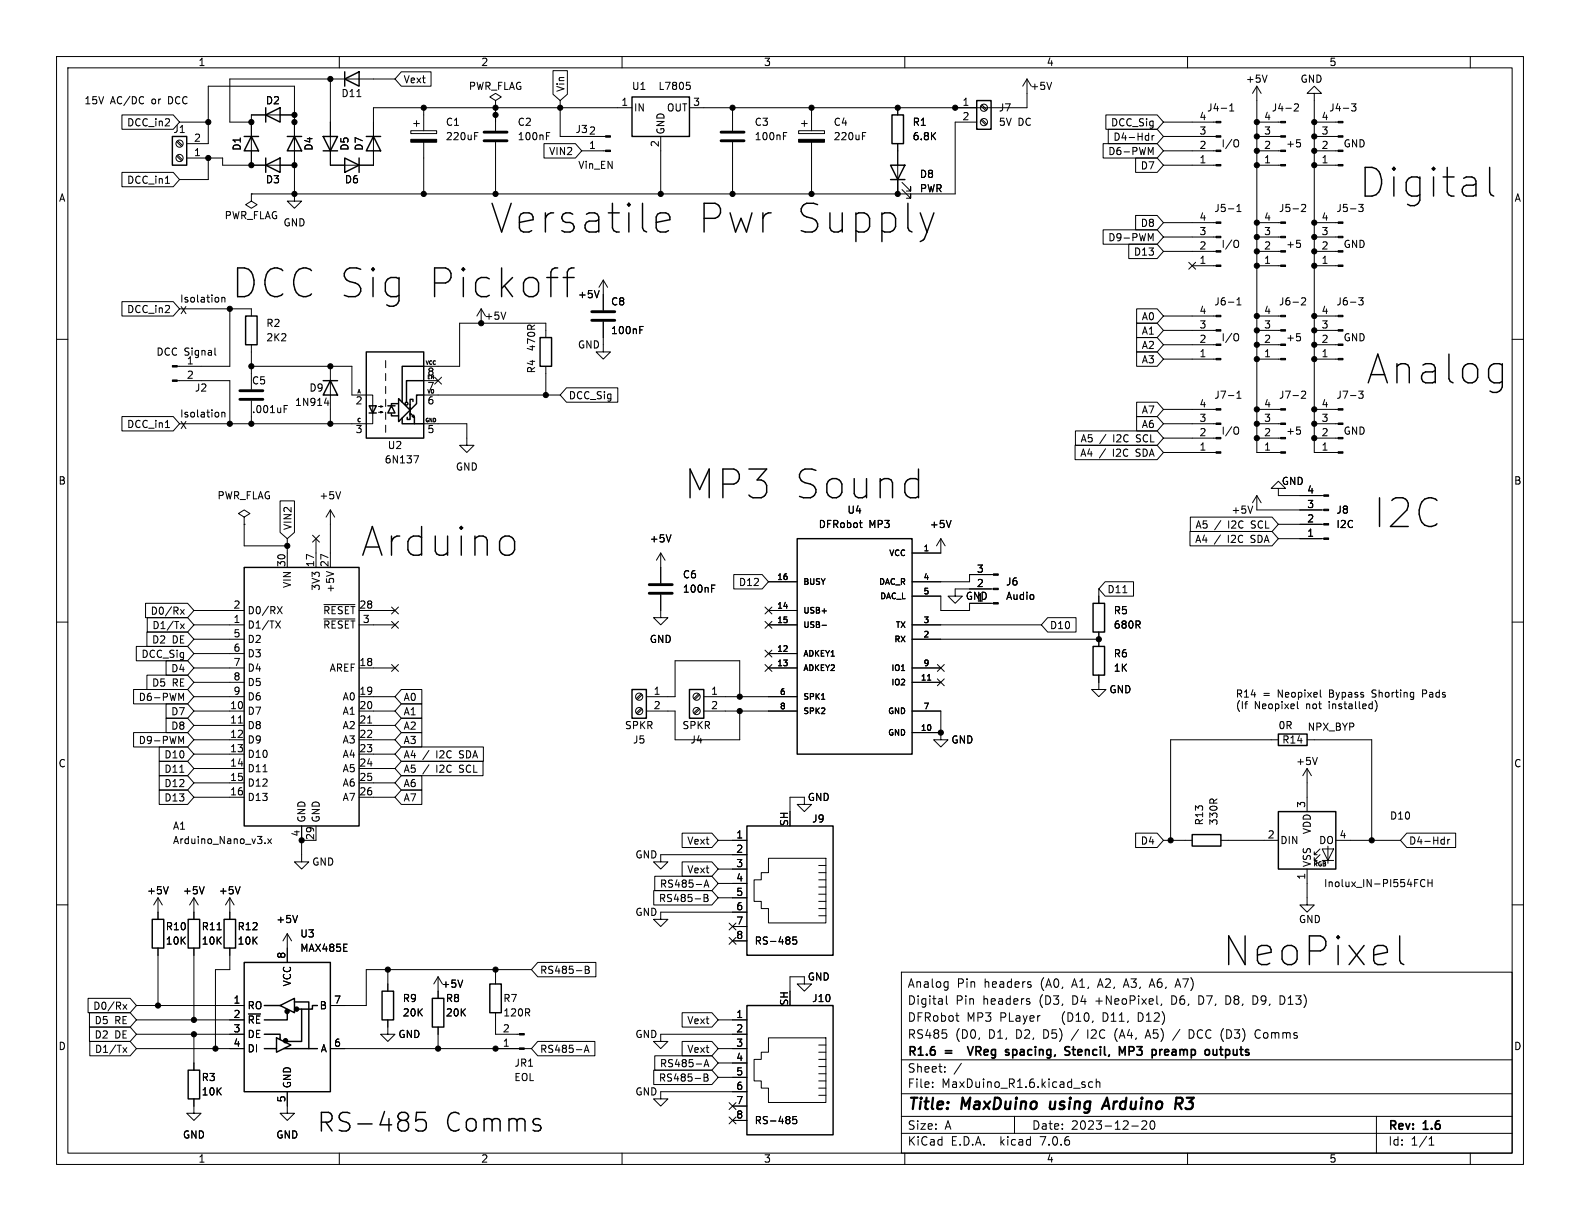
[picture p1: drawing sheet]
<svg xmlns="http://www.w3.org/2000/svg" width="279mm" height="216mm" viewBox="0 0 279 216" stroke-linecap="round" stroke-linejoin="round" font-family="sans-serif">
<g fill="none" stroke="#000" stroke-width=".18">
<path d="M10 10h259.4v195.9h-259.4zM12 12h255.4v191.9h-255.4zM58.4 14v15.2h7.6v-10.1h45.8M60 10v2M63.1 17.1h.7M69.8 14h-29.2v7.6h3.8M71 12.7h5.2v2.5h-5.2l-1.2-1.2zM74.9 19.1v4M87.6 17.8l-1-.7 1-.6 1 .6-1 .7v1.3M87.6 19.1h.1M87.6 19.1v4M97.8 12.5h2.5v4.2l-1.2 1.1-1.3-1.1z"/>
<path d="M99.1 17.8v6.3h8M110 10v2M121.4 14.5h.6M121.5 15h.3l.3 .3-.1 .5h-.5M129.5 19.1v4M143.5 19.1v4M158.7 19.1v1.2M160 10v2M173.5 18.7l.8 .9M173.6 18.5l.9 .9M181.6 14l-.8 1.2M181.6 14v5.1h-59.7"/>
<path d="M181.6 14l.8 1.2M186 14.5l-.5 1.3M210 10v2M217.5 19.6h.7M217.5 18.7l.3-.3v1.2M222.2 15.2v64.8h4.3M222.2 15.2l-.7 1.3M222.2 15.2l.8 1.3M224.1 13.3l-.5 1.2M228.9 18.5l.5-.1 .2 .3-.8 .9h.8M232.4 16.5h1.3l-1.3-1.3-1.3 1.3h1.3v63.5h4.2M239 18.4h.8l-.4 .4 .3 .2v.5l-.2 .1-.5-.1"/>
<path d="M260 10v2M21.6 30.5h9l1.1 1.3-1.1 1.2h-9zM21.6 20.3h9l1.1 1.3-1.1 1.3h-9zM29.3 32.4h.7M31.2 25.1l.9 .8M31.2 27.6l.9 .8M31.4 24.9l.9 .8M31.4 27.4l.9 .9M31.7 21.6h5.1M33 25.4h3.8v-10.2h15.3v20.4h1.2l-1.2 1.2-1.3-1.2h1.3M33 27.9h6.4v1.3h12.7M36.8 27.9v3.9h-5.1"/>
<path d="M44.4 34.3v1.3l1.1 .6-1.1 .6-1-.6 1-.6M44.4 34.3h.1M52.1 20.3h-7.7v8.9M72.6 23.1h4.6v.5h-4.6zM73.2 21.8h1M73.7 21.3v1.1M74.9 25.1v9.2M83.9 24h.5M83.9 23.4h.6M87.6 25.1v9.2M96.2 25.4h5.6l1.1 1.3-1.1 1.2h-5.6zM96.6 24h.5"/>
<path d="M96.6 23.4h.6M102.9 26.7h4.2M116.8 24.1v10.2M129.5 25.1v9.2M138.5 24h.5M138.5 23.4h.6M141.2 23.1h4.6v.5h-4.6zM141.7 21.8h1M142.2 21.3v1.1M143.5 25.1v9.2M152.5 24h.4M152.5 23.4h.6"/>
<path d="M158.7 25.4v8.9M159.5 33.5l1.5 1.6v-.8v.8h-.7M159.5 32.3l1.5 1.5v-.8v.8h-.7M172.7 21.6h-3.8v12.7h-124.5M173.5 21.3l.8 .8M173.6 21.1l.9 .8M195.1 25.4h9.5l1.1 1.3-1.1 1.2h-9.5zM195.6 20.3h9l1.1 1.3-1.1 1.3h-9zM196 22.9h8.6l1.1 1.2-1.1 1.3h-8.6zM200.8 27.9h3.8l1.1 1.3-1.1 1.3h-3.8zM200.8 38.1h3.8l1.1 1.3-1.1 1.2h-3.8zM203 24h.1"/>
<path d="M203.1 23.5v1.3M203.1 24.7l-.1 .1M203.5 27l.4-.9v1.2M203.7 24v.8M204.1 24l-.4 .2M205.7 21.6h9.3M205.7 24.1h9.3M205.7 26.7h9.3M205.7 29.2h9.3M205.7 39.4h9.3M218.7 36.5l.4-.4v1.3M218.7 24.7l.2 .1a.81 .81 0 0 1-.2 1.2"/>
<path d="M218.7 37.4h.8M222.2 21.6h4.3M222.2 24.1h4.3M222.2 26.7h4.3M222.2 29.2h4.3M222.2 39.4h4.3M229.3 24.7h.6M229.9 25.3l.1 .1-.1 .5M230.2 36.3l.4-.2 .3 .4-.8 .9h.8M232.4 21.6h4.2M232.4 24.1h4.2M232.4 26.7h4.2"/>
<path d="M232.4 29.2h4.2M232.4 39.4h4.2M10 60h2M21.6 53.3h9l1.1 1.3-1.1 1.3h-9zM31.7 54.6h8.9v10.2h-9.3M85.1 54.6l-.8 1.3M85.1 54.6v2.6M85.1 54.6l.8 1.3M89.4 55.2l-.4 1.3M96.5 59.7v-2.5h-15.2v7.6h-6.4M106 51.4l-.5 1.2M106.7 56.9v5.3h1.2l-1.2 1.3-1.3-1.3h1.3"/>
<path d="M106.7 49.5l-.8 1.3M106.7 49.5v5.4M106.7 49.5l.7 1.3M113.1 58.3h.5M113.1 57.7h.6M195.1 40.6h9.5l1.1 1.3-1.1 1.3h-9.5zM199.6 43.2h5l1.1 1.3-1.1 1.2h-5zM201 59.7h3.6l1.1 1.3-1.1 1.2h-3.6zM201 54.6h3.6l1.1 1.3-1.1 1.3h-3.6zM201 57.1h3.6l1.1 1.3-1.1 1.3h-3.6zM203.5 42.2l.4-.9v1.3M205.7 41.9h9.3"/>
<path d="M205.7 44.5h9.3M205.7 55.9h9.3M205.7 58.4h9.3M210.2 46.4l1.2 1.2M210.8 47h4.2M211.4 46.4l-1.2 1.2M218.7 53l.4-.4v1.3M218.7 42.5l.2 .1a.81 .81 0 0 1-.2 1.2M218.7 59l.2 .1a.81 .81 0 0 1-.2 1.2M218.7 53.9h.8M222.2 41.9h4.3M222.2 44.5h4.3"/>
<path d="M222.2 47h4.3M222.2 55.9h4.3M222.2 58.4h4.3M229.3 42.5h.6M229.3 59h.6M229.9 43l.1 .2-.1 .5M229.9 59.5l.1 .2-.1 .5M230.2 52.8l.4-.2 .3 .4-.8 .9h.8M232.4 41.9h4.2M232.4 44.5h4.2M232.4 47h4.2M232.4 55.9h4.2"/>
<path d="M232.4 58.4h4.2M240.3 52.6h.7l-.4 .5 .4 .2v.5l-.2 .1-.5-.1M267.4 60h2M21.6 73.7h9l1.1 1.2-1.1 1.3h-9zM29.3 75.6h.7M31.3 67.3h9.3v7.6M38 61.5v1.1l.2 .2M39.2 72.9v.8M39.2 73l.2-.1 .3 .1 .1 .7M44.4 64.8h17.8v5.1h3.7v5h-34.2M44.4 61v7.8M44.4 70.9v4"/>
<path d="M50.2 72.3h.5M50.2 71.7h.7M57.4 71.3h.8M58 70.9v.8M58.4 64.8v10.1M66.9 72.9h.8l-.4 .1v-.2l.4 .1M66.9 71.9h.8l-.4 .1v-.2l.4 .1M68.2 63.8v1.2M68.2 66v1.3M68.2 68.3v1.3M68.2 70.6v1.3M68.2 72.9v1.3"/>
<path d="M68.2 75.2v1.3M74.9 74.9h7.6v3.8h1.3l-1.3 1.3-1.2-1.3h1.2M74.9 69.9h24.2M74.9 67.3h2.6M76.9 66.7l1.2 1.2M78.1 66.7l-1.2 1.2M96.5 64.8v5.1M100.2 68.6h9v2.5h-9l-1.1-1.2zM190.1 78.7h14.5l1.1 1.3-1.1 1.3h-14.5zM190.2 76.2h14.4l1.1 1.3-1.1 1.2h-14.4zM201 62.2h3.6l1.1 1.3-1.1 1.3h-3.6zM201 73.7h3.6l1.1 1.2-1.1 1.3h-3.6z"/>
<path d="M201 71.1h3.6l1.1 1.3-1.1 1.3h-3.6zM205.7 72.4h9.3M205.7 74.9h9.3M205.7 77.5h9.3M205.7 61h9.3M205.7 63.5h9.3M218.7 70.4h.8M218.7 69.5l.4-.3v1.2M218.7 75.5l.2 .1a.81 .81 0 0 1-.2 1.2M222.2 72.4h4.3M222.2 74.9h4.3M222.2 77.5h4.3"/>
<path d="M222.2 61h4.3M222.2 63.5h4.3M229.3 75.5h.6M229.9 76.1l.1 .1-.1 .5M230.2 69.3l.4-.1 .3 .3-.8 .9h.8M232.4 72.4h4.2M232.4 74.9h4.2M232.4 77.5h4.2M232.4 61h4.2M232.4 63.5h4.2M43.2 91.4l1-.6-1-.6-1 .6 1 .6v1.3M43.2 92.7h.1"/>
<path d="M43.2 92.7v3.8h7.6M49.5 88.6h2.6v5.5l-1.3 1.2-1.3-1.2zM50.8 95.3v5M55.3 94.6l1.2 1.3M55.9 95.3v5M56.5 94.6l-1.2 1.3M58.4 90.2v10.1M58.4 90.2l-.7 1.2M58.4 90.2l.8 1.2M60.2 86.9l-.4 1.3M73.2 80.6h.8l-.5 1.3M116.8 97.8v5.3"/>
<path d="M116.8 97.8l-.7 1.3M116.8 97.8l.8 1.3M118.7 94.6l-.5 1.2M152 92.4h.5M152.2 93.2l.3 .1M166.4 95.3l-.8 1.2M166.4 95.3v2.5h-5.1M166.4 95.3l.7 1.2M168.2 92l-.4 1.3M205.7 80h9.3M210.4 94h14.5l1.2 1.3-1.2 1.2h-14.5zM210.5 91.4h14.4l1.2 1.3-1.2 1.3h-14.4z"/>
<path d="M221.5 89.5l-.4 1.2M222.2 87.6v2.6h11.9M222.2 87.6l-.7 1.3M222.2 87.6l.8 1.3M226.1 86.4h-1.3l1.3-1.3 1.2 1.3h-1.2v1.2h8M226.1 92.7h8M226.1 95.3h8M10 110h2M24.1 114.3h9.1l1.1 1.3-1.1 1.2h-9.1zM25.7 106.7h7.5l1.1 1.3-1.1 1.2h-7.5zM26 111.8h7.2l1.1 1.2-1.1 1.3h-7.2zM26 119.4h7.2l1.1 1.3-1.1 1.2h-7.2z"/>
<path d="M26 109.2h7.2l1.1 1.3-1.1 1.3h-7.2zM29.4 116.8h3.8l1.1 1.3-1.1 1.3h-3.8zM31.9 110.3l.7 .9M31.9 107.8l.7 .8M32.6 110.3l-.7 .9M32.6 107.8l-.7 .8M34.3 110.5h8.9M34.3 118.1h8.9M34.3 108h8.9M34.3 113h8.9M34.3 115.6h8.9M48.7 109.8l.9 1.3"/>
<path d="M49 107.3l.9 1.2M49.6 109.8l-.9 1.3M49.9 107.3l-.9 1.2M57.3 106.9h5.5M57.3 109.4h5.5M57.7 101.1l1.3 .4M63.5 110.5h6.3M63.5 118.1h6.3M63.5 108h6.3M69.2 117.5l1.3 1.2M69.2 107.3l1.3 1.3M69.2 109.9l1.3 1.2"/>
<path d="M70.5 117.5l-1.3 1.2M70.5 107.3l-1.3 1.3M70.5 109.9l-1.3 1.2M116.8 105.2v4h1.3l-1.3 1.3-1.2-1.3h1.2M125.8 104.1h.5M125.8 103.4h.6M129.8 101.6h5l1.1 1.3-1.1 1.2h-5zM135.3 115l1.2 1.2M135.3 107.3l1.2 1.3M135.3 109.9l1.2 1.2M135.3 117.5l1.2 1.2M135.9 110.5h5.1"/>
<path d="M135.9 118.1h5.1M135.9 108h5.1M135.9 115.6h5.1M135.9 102.9h5.1M136.5 115l-1.2 1.2M136.5 107.3l-1.2 1.3M136.5 109.9l-1.2 1.2M136.5 117.5l-1.2 1.2M145.4 110.6h.8M161.3 105.4h5.1v2.6h5v-1.3h4.3M161.3 110.5h22.8M161.3 118.1h5.1"/>
<path d="M161.3 113h33M165.8 117.5l1.2 1.2M167 117.5l-1.2 1.2M175.7 104.1h-6.8v1.3h1.3l-1.3 1.3-1.3-1.3h1.3M175.7 101.6h-4.3v1.3h-10.1M185.3 109.2h5v2.6h-5l-1.2-1.3zM194.3 119.4v2.5h1.3l-1.3 1.3-1.3-1.3h1.3M194.3 104.1v2.6M194.3 111.8v2.5M195.4 102.9h5v2.5h-5l-1.1-1.3zM198.6 104.8h.7M267.4 110h2"/>
<path d="M23.6 129.5h9.6l1.1 1.3-1.1 1.3h-9.6zM23.6 121.9h9.6l1.1 1.3-1.1 1.3h-9.6zM28.2 132.1h5l1.1 1.3-1.1 1.2h-5zM28.2 134.6h5l1.1 1.3-1.1 1.3h-5zM28.2 137.2h5l1.1 1.2-1.1 1.3h-5zM28.2 139.7h5l1.1 1.3-1.1 1.2h-5zM29.4 127h3.8l1.1 1.3-1.1 1.2h-3.8zM29.4 124.5h3.8l1.1 1.2-1.1 1.3h-3.8zM31.8 136.6h.7M32 131.1l.5-.9v1.3M32 123.5l.5-.9v1.3M34.3 123.2h8.9"/>
<path d="M34.3 125.7h8.9M34.3 128.3h8.9M34.3 130.8h8.9M34.3 133.4h8.9M34.3 135.9h8.9M34.3 138.4h8.9M34.3 120.7h8.9M42.2 127.9h.7M46.5 136.5h.7M63.5 123.2h6.3M63.5 125.7h6.3M63.5 128.3h6.3"/>
<path d="M63.5 130.8h6.3M63.5 133.4h6.3M63.5 135.9h6.3M63.5 138.4h6.3M65 127.9h.7M71 121.9h3.6v2.6h-3.6l-1.2-1.3zM71 137.2h3.6v2.5h-3.6l-1.2-1.3zM71 139.7h3.6v2.5h-3.6l-1.2-1.2zM71 124.5h3.6v2.5h-3.6l-1.2-1.3zM71 127h3.6v2.5h-3.6l-1.2-1.2zM71 132.1h14.5v2.5h-14.5l-1.2-1.2zM71 129.5h3.6v2.6h-3.6l-1.2-1.3z"/>
<path d="M71 134.6h14.4v2.6h-14.4l-1.2-1.3zM113.4 125.2l-.9 .9M113.4 122.7l-.9 .8M113.6 125.4l-.9 .8M113.6 122.9l-.9 .8M114.3 123.2h5.1v-6.4h11.4v6.4M114.3 125.7h5.1v5.1h11.4v-5.1M123.5 125.2l-.8 .9M123.5 122.7l-.8 .8M123.7 125.4l-.8 .8M123.7 122.9l-.8 .8M124.5 123.2h16.5"/>
<path d="M124.5 125.7h16.5M145.3 123.7h.6M161.3 125.7h5.1v3.8M161.3 120.7h5.1M161.3 129.5h5.1M164 120.3h.6M165.8 120l1.2 1.3M166.4 129.5v1.3h1.2l-1.2 1.3-1.3-1.3h1.3M167 120l-1.2 1.3M226.1 130.8h-19.1v17.8M229.4 124v1.1l.2 .2M231.1 135.9l-.7 1.3"/>
<path d="M231.1 135.9v7.6M231.1 135.9l.8 1.3M231.1 130.8h11.5v17.8M233 133.9l-.5 1.3M233.5 122v1.1l.2 .2M243.5 124.4v.9l-.3 .5M251.6 122.7h.4M252 122h-.4v1.3M10 160h2M27.9 158.8l-.7 1.2M27.9 158.8v3.8M27.9 158.8l.8 1.2"/>
<path d="M29.8 156.8l-.5 1.3M34.3 158.8l-.8 1.2M34.3 158.8v3.8M34.3 158.8l.8 1.2M34.3 141h8.9M36.1 156.8l-.4 1.3M40.6 158.8v3.8M40.6 158.8l-.7 1.2M40.6 158.8l.8 1.2M42.5 156.8l-.5 1.3M46.9 149v.2M47.3 148.3l.7 .9"/>
<path d="M48 148.3l-.7 .9M53.3 146.1v6.3h1.3l-1.3 1.3-1.2-1.3h1.2M55.9 146.1v2.5h-2.6M63.5 141h6.3M115.6 157.5h10.3l1.1 1.3-1.1 1.2h-10.3zM115.8 154.9h10.1l1.1 1.3-1.1 1.3h-10.1zM120.6 152.4h5.3l1.1 1.3-1.1 1.2h-5.3zM120.6 147.3h5.3l1.1 1.3-1.1 1.3h-5.3zM124.5 158.8h.4M124.5 158.2h.4l.3 .2-.3 .4 .3 .1v.3l-.2 .2h-.5zM124.5 156.9l.4-1.3 .5 1.3M124.6 156.5h.6"/>
<path d="M127 148.6h5.1M127 153.7h5.1M127 156.2h5.1M127 158.8h5.1M132.1 151.1h-15.3v1.3h1.3l-1.3 1.3-1.2-1.3h1.2M135.9 151.8h10.1v11.4h-10.1v-2.5h-1.3v-1.3h-1.3v-3.8h1.3v-1.3h1.3zM142.2 142.2h-1.2l1.2 1.3 1.3-1.3h-1.3v-1.2h-2.5v2.5M144.8 153h1.2M144.8 154.3h1.2M144.8 155.6h1.2M144.8 156.8h1.2M144.8 158.1h1.2"/>
<path d="M144.8 159.4h1.2M200.8 147.3h3.8l1.1 1.3-1.1 1.3h-3.8zM205.7 148.6h5.1M215.9 148.6h10.2M231.1 153.7v6.3h1.3l-1.3 1.3-1.2-1.3h1.2M232.4 152.1h.5M232.4 151.1h.5M233.4 151.1l-1 1v-.5M233.4 150.1l-1 1v-.5M233.8 150.1h2l-1 2zM233.8 152.1h2M234.8 149.6v3.1"/>
<path d="M236.2 148.6h11.4M248.8 147.3h8.6v2.6h-8.6l-1.2-1.3zM252 155.6a.6 .6 0 0 0-.9 .5 .6 .6 0 0 0 .6 .7l.3-.1M252.5 155.5v1.3M252.5 156.1h.7M253.2 155.5v1.3M255.3 148.4l.1 .1M255.4 148v1.3M255.4 149.2l-.1 .1M256 148.4v.9M256.4 148.4l-.4 .3M267.4 160h2"/>
<path d="M15.6 176.5h7.4l1.1 1.3-1.1 1.3h-7.4zM15.8 179.1h7.2l1.1 1.2-1.1 1.3h-7.2zM21.8 177.6l.6 .9M22.4 177.6l-.6 .9M24.1 177.8h19.1M27.9 167.6v10.2M34.3 167.6v12.7M38.4 164.4h.7M40.6 167.6v3.9h-2.5v13.9M50.8 165.1v5.1M50.8 165.1l-.8 1.3M50.8 165.1l.8 1.3"/>
<path d="M52.1 177.2h.1M52.6 161.9l-.4 1.2M68.6 171.5v3.8M77.5 172.7l-.8 1.3M77.5 172.7v3.8M77.5 172.7l.7 1.3M81.8 173.3l-.4 1.3M87.6 179.1v3.8h4.2M87.6 171.5v2.5M94 171.5h-29.2v6.3h-6.4M95.1 170.2h10.3v2.5h-10.3l-1.1-1.2zM103.5 170.9h.4l.3 .2-.3 .4 .3 .1v.3l-.2 .2h-.5z"/>
<path d="M103.5 171.5h.4M120.6 179.1h5.3l1.1 1.2-1.1 1.3h-5.3zM128.9 165.8l1.2 1.2M128.9 163.2l1.2 1.2M129.5 163.8h2.6M129.5 166.4h2.6M130.1 165.8l-1.2 1.2M130.1 163.2l-1.2 1.2M132.1 161.3h-15.3v1.3h1.3l-1.3 1.2-1.2-1.2h1.2M140.8 165.7h-.6v.6l.2-.1h.4l.1 .2-.1 .4-.1 .1-.5-.1M142.2 174h-1.2l1.2 1.3 1.3-1.3h-1.3v-1.3h-2.5v2.6M144.8 160.7h1.2"/>
<path d="M144.8 161.9h1.2M159.4 171.9h108v32h-108zM167.4 176.1v1.3l.2 .2M167.5 173.6l.1 .1M167.6 173.6v1.2l-.1 .2M167.6 174.5l-.1 .1M169 179.6h.6M181.9 177.1l.2 .2-.2 .3M181.9 176.6l.2 .1M182.1 174.1l.3 .2-.3 .3M182.1 173.6l.2 .1M201.6 179.1h-.3v1.5h.3"/>
<path d="M203.4 174.2h.7M203.7 173.1l-.5 1.5M205.4 177.5l-.1 .3M207.9 174.2h.7M208.3 173.1l-.5 1.5M212.4 176.1h-.4v1.5h.4M217.1 176.1h-.3v1.5h.3M222.1 176.2l-.5-.1v1.5l.5-.1M226.9 176.2l-.5-.1v1.5l.5-.1M15.8 181.6h7.2l1.1 1.3-1.1 1.3h-7.2zM15.9 184.1h7.1l1.1 1.3-1.1 1.3h-7.1zM21.8 185.2l.6 .9"/>
<path d="M22.4 185.2l-.6 .9M24.1 182.9h19.1M24.1 185.4h19.1M24.1 180.3h19.1M34.3 194.3v2.6h1.3l-1.3 1.2-1.3-1.2h1.3M34.3 182.9v6.3M50.8 193v3.9h1.3l-1.3 1.2-1.3-1.2h1.3M58.4 185.4h35.6M68.6 180.3v2.6h1.2l-1.2 1.3-1.3-1.3h1.3M77.5 181.6v3.8M95.1 184.1h10.1v2.6h-10.1l-1.1-1.3zM103.3 186.1l.4-1.3 .5 1.3"/>
<path d="M103.4 185.7h.6M115.6 189.2h10.3l1.1 1.3-1.1 1.3h-10.3zM115.8 186.7h10.1l1.1 1.3-1.1 1.2h-10.1zM120.6 184.1h5.3l1.1 1.3-1.1 1.3h-5.3zM124.5 190.5h.4M124.5 188.6l.4-1.2 .5 1.2M124.5 189.9h.4l.3 .2-.3 .4 .3 .1v.3l-.2 .3h-.5zM124.6 188.3h.6M127 185.4h5.1M127 180.3h5.1M127 188h5.1M127 190.5h5.1"/>
<path d="M128.9 195l1.2 1.2M128.9 197.5l1.2 1.2M129.5 195.6h2.6M129.5 198.1h2.6M130.1 195l-1.2 1.2M130.1 197.5l-1.2 1.2M132.1 182.9h-15.3v1.3h1.3l-1.3 1.2-1.2-1.2h1.2M132.1 193h-15.3v1.3h1.3l-1.3 1.3-1.2-1.3h1.2M135.9 183.5h10.1v11.4h-10.1v-2.5h-1.3v-1.3h-1.3v-3.8h1.3v-1.2h1.3zM140.8 197.4h-.6v.6l.2-.1 .4 .1 .1 .2-.1 .4-.1 .1-.5-.1M144.8 184.8h1.2M144.8 186.1h1.2"/>
<path d="M144.8 187.3h1.2M144.8 188.6h1.2M144.8 189.9h1.2M144.8 191.1h1.2M144.8 192.4h1.2M144.8 193.7h1.2M159.4 197.4h108M159.4 193.4h108M159.4 187.4h108M164.9 192.1v.2M164.9 191.4v.1M167.1 189.4v.2"/>
<path d="M167.1 188.7v.1M169.4 180.6h.2M170 188l-1.3 1.9M179.4 197.4v3M191.9 191.9v.3M193.2 191.4l-.4-.1-.3 .3v.4l.1 .2h.6M193.9 191.4l.2-.1 .3 .1 .1 .9M193.9 190.8v1.5M197.2 182.5v1M200.1 199.1h1.2M201.9 198.3l.6-.1 .2 .1 .1 .3-.9 1.1h.9M202.6 183.2h.8"/>
<path d="M203 182.1l-.5 1.5M203.6 198.3l.1-.1a.81 .81 0 0 1 .6 .6 .81 .81 0 0 1-.3 .8l-.1 .1a.81 .81 0 0 1-.6-.6 .81 .81 0 0 1 .3-.8zM208.6 182l-1.2 1.9M210.9 182.2l-.6-.1v1.5l.6-.1M222.9 182.2a.6 .6 0 0 0-.8 0 .6 .6 0 0 0-.2 .7 .56 .56 0 0 0 .3 .6 .56 .56 0 0 0 .7-.1M243.4 197.4v6.5M60 203.9v2M110 203.9v2M159.4 200.4h108M160 203.9v2M210 203.9v2M252.7 202.5h.9"/>
<path d="M252.7 201.4l.4-.4v1.5M260 203.9v2"/>
<circle cx="174" cy="19" r=".63"/>
<circle cx="31.7" cy="25.4" r=".63"/>
<circle cx="31.7" cy="27.9" r=".63"/>
<circle cx="174" cy="21.6" r=".63"/>
<circle cx="113" cy="123.2" r=".63"/>
<circle cx="113" cy="125.7" r=".63"/>
<circle cx="123.2" cy="125.7" r=".63"/>
<circle cx="123.2" cy="123.2" r=".63"/>
</g>
<path d="M185.8 194.8l-.2 1 .3 .3M194.8 196.1l1-2 .4 2M195.1 195.5h1M208 194.1l1 .1a.58 .58 0 0 1-.3 1h-.8M208.4 195.2l.5 .9" fill="none" stroke="#000" stroke-width=".4"/>
<g fill="none" stroke="#000" stroke-width=".3">
<path d="M171.1 185.1l.5 1.5 .5-1.5M188.6 185.8l.4 .1 .2 .4-.3 .3h-.4M188.6 185.1h.6M189.6 185.6h.6M189.8 185.1v1.3l.4 .2M198.5 186.1l.5-1v1.5M200.5 185.2l-.3-.1h-.5v1.5M200.5 185.7l-.3 .2h-.5M206 186.1l.7-.2-.1-.3h-.4l-.2 .2v.7h.6M215.7 185.6h.5M215.9 185.1v1.3l.3 .2M216.7 185.6v1.5"/>
<path d="M216.7 186.5l.2 .1M216.9 185.6h-.2"/>
</g>
<g fill="none" stroke="#000" stroke-width=".25">
<path d="M47 19.1v2.5M61 14l2.5-1.3v2.5zM61 12.7v2.5M111.8 17.1h10.1v7h-10.1zM172.7 17.8h2.6v5.1h-2.6zM30.5 24.1h2.5v5.1h-2.5zM43.2 24.1h2.5M44.4 24.1l1.3 2.6h-2.5zM47 29.2l2.5-1.3v2.6zM47 20.3l2.5-1.2v2.5zM47 27.9v2.6M50.8 24.1h2.5"/>
<path d="M52.1 24.1l1.2 2.6h-2.5zM57.1 24.1h2.6l-1.3 2.6zM57.1 26.7h2.6M61 27.9l2.5 1.3-2.5 1.3zM63.5 27.9v2.6M64.8 24.1h2.5M66 24.1l1.3 2.6h-2.5zM117.7 37.6l.5 .3 .3 .5v.4l-2.5 .5M157.5 29.2h2.5l-1.3 2.6zM157.5 31.8h2.5M157.7 20.3h2.1v5.1h-2.1zM263.4 33.9l.3 .5 .4 .3"/>
<path d="M43.4 55.9h2.1v5.1h-2.1zM95.5 59.7h2v5.1h-2zM99.6 49.1h1.9M101.5 47.4h-.5l-.4 .2M118.2 40.8l-.5 .2M57.1 67.3h2.6M58.4 67.3l1.3 2.6h-2.6zM64.8 62.2h10.1v15.3h-10.1zM65.3 71.8h1.2l-.6 1.2zM65.3 73h1.2M68.6 71.8h1.2M69.2 73.2v.3h1.3"/>
<path d="M69.2 71.8l.6 1.2h-1.2zM70.4 71.4h-1.2v.4M70.5 70.5l2 2-2 2zM71.1 73.9v1h3.8M72.5 73.2v1h-.5v-.4M72.5 73l.8 .8-.1-.4-.3 .3 .4 .1v1.1M72.5 71.5v1.9M73 71v-.4h-.5v1M74.9 64.8h-3.8v6.3M74.9 67.3h-3v3.8M74.9 69.9h-1.2v1.5l-1.1 1M141 95.3h20.3v38.1h-20.3z"/>
<path d="M43.2 100.3h20.3v45.8h-20.3zM193.3 106.7h2v5.1h-2zM193.3 114.3h2v5.1h-2zM111.8 121.9h2.5v5.1h-2.5zM121.9 121.9h2.6v5.1h-2.6zM226.1 129.8h5v2h-5zM132.1 146.1h15.2v22.8h-15.2zM210.8 147.6h5.1v2h-5.1zM226.1 143.5h10.1v10.2h-10.1zM26.9 162.6h2.1v5h-2.1zM33.3 162.6h2v5h-2zM39.6 162.6h2.1v5h-2.1z"/>
<path d="M43.2 170.2h15.2v22.8h-15.2zM46.7 177.8h2.8M49.5 177.8l2.6-1.3v2.6zM50.8 179.1v1.2h-4.1M52.1 177.2h2.5v8.2M53.3 178.4v5.8h-2.5M56.1 177.8h-.9v.6h-2.5M67.6 175.3h2v5h-2zM76.5 176.5h2v5.1h-2zM86.6 174h2v5.1h-2zM132.1 177.8h15.2v22.9h-15.2zM247.8 170.3l.4 .3"/>
<path d="M33.3 189.2h2v5.1h-2zM46.7 182.9h2.8v.6M46.7 185.4h2.2M48.9 183.5l2.5 1.3-2.5 1.3zM49.5 183.5v.3M50.2 185.4h5.9M75.2 196.7h-1.5l-.2 1.6 .5-.4h.8l.3 .2 .3 .5v.8l-.2 .3-.4 .3h-.8l-.5-.3"/>
<circle cx="71.9" cy="71.4" r=".25"/>
</g>
<g fill="#000" stroke="#000" stroke-width=".18">
<path d="M72.6 24.6h4.6v.5h-4.6zM107.1 24h.8v.3h-.8zM107.1 26.5h.8v.3h-.8zM141.2 24.6h4.6v.5h-4.6zM215 39.2h.9v.3h-.9zM215 21.5h.9v.2h-.9zM215 24h.9v.3h-.9zM215 26.5h.9v.3h-.9zM215 29.1h.9v.2h-.9zM226.5 39.2h.8v.3h-.8zM226.5 21.5h.8v.2h-.8zM226.5 24h.8v.3h-.8z"/>
<path d="M226.5 26.5h.8v.3h-.8zM226.5 29.1h.8v.2h-.8zM236.6 21.5h.9v.2h-.9zM236.6 24h.9v.3h-.9zM236.6 26.5h.9v.3h-.9zM236.6 29.1h.9v.2h-.9zM236.6 39.2h.9v.3h-.9zM215 55.8h.9v.2h-.9zM215 58.3h.9v.2h-.9zM215 41.8h.9v.2h-.9zM215 44.3h.9v.3h-.9zM215 46.9h.9v.2h-.9z"/>
<path d="M226.5 41.8h.8v.2h-.8zM226.5 44.3h.8v.3h-.8zM226.5 46.9h.8v.2h-.8zM226.5 55.8h.8v.2h-.8zM226.5 58.3h.8v.2h-.8zM236.6 41.8h.9v.2h-.9zM236.6 44.3h.9v.3h-.9zM236.6 46.9h.9v.2h-.9zM236.6 55.8h.9v.2h-.9zM236.6 58.3h.9v.2h-.9zM30.5 67.2h.8v.2h-.8zM30.5 64.6h.8v.3h-.8z"/>
<path d="M215 72.3h.9v.2h-.9zM215 74.8h.9v.3h-.9zM215 77.3h.9v.3h-.9zM215 60.8h.9v.3h-.9zM215 63.4h.9v.2h-.9zM226.5 72.3h.8v.2h-.8zM226.5 74.8h.8v.3h-.8zM226.5 77.3h.8v.3h-.8zM226.5 60.8h.8v.3h-.8zM226.5 63.4h.8v.2h-.8zM236.6 60.8h.9v.3h-.9zM236.6 63.4h.9v.2h-.9z"/>
<path d="M236.6 72.3h.9v.2h-.9zM236.6 74.8h.9v.3h-.9zM236.6 77.3h.9v.3h-.9zM215 79.9h.9v.2h-.9zM226.5 79.9h.8v.2h-.8zM234.1 87.5h.8v.3h-.8zM234.1 90h.8v.3h-.8zM234.1 92.6h.8v.2h-.8zM234.1 95.1h.8v.3h-.8zM236.6 79.9h.9v.2h-.9zM175.7 101.5h.8v.2h-.8zM175.7 104h.8v.3h-.8z"/>
<path d="M175.7 106.6h.8v.2h-.8zM91.8 182.8h.9v.2h-.9zM91.8 185.3h.9v.2h-.9z"/>
<circle cx="58.4" cy="14" r=".46"/>
<circle cx="74.9" cy="19.1" r=".46"/>
<circle cx="87.6" cy="19.1" r=".46"/>
<circle cx="99.1" cy="19.1" r=".46"/>
<circle cx="129.5" cy="19.1" r=".46"/>
<circle cx="143.5" cy="19.1" r=".46"/>
<circle cx="158.7" cy="19.1" r=".46"/>
<circle cx="168.9" cy="19.1" r=".46"/>
<circle cx="36.8" cy="21.6" r=".46"/>
<circle cx="36.8" cy="27.9" r=".46"/>
<circle cx="44.4" cy="21.6" r=".46"/>
<circle cx="44.4" cy="29.2" r=".46"/>
<circle cx="52.1" cy="20.3" r=".46"/>
<circle cx="52.1" cy="21.6" r=".46"/>
<circle cx="52.1" cy="34.3" r=".46"/>
<circle cx="52.1" cy="29.2" r=".46"/>
<circle cx="74.9" cy="34.3" r=".46"/>
<circle cx="87.6" cy="20.3" r=".46"/>
<circle cx="87.6" cy="34.3" r=".46"/>
<circle cx="116.8" cy="34.3" r=".46"/>
<circle cx="129.5" cy="34.3" r=".46"/>
<circle cx="143.5" cy="34.3" r=".46"/>
<circle cx="158.7" cy="34.3" r=".46"/>
<circle cx="222.2" cy="29.2" r=".46"/>
<circle cx="222.2" cy="39.4" r=".46"/>
<circle cx="222.2" cy="26.7" r=".46"/>
<circle cx="222.2" cy="21.6" r=".46"/>
<circle cx="222.2" cy="24.1" r=".46"/>
<circle cx="232.4" cy="29.2" r=".46"/>
<circle cx="232.4" cy="21.6" r=".46"/>
<circle cx="232.4" cy="24.1" r=".46"/>
<circle cx="232.4" cy="26.7" r=".46"/>
<circle cx="232.4" cy="39.4" r=".46"/>
<circle cx="85.1" cy="57.2" r=".46"/>
<circle cx="222.2" cy="41.9" r=".46"/>
<circle cx="222.2" cy="44.5" r=".46"/>
<circle cx="222.2" cy="47" r=".46"/>
<circle cx="222.2" cy="58.4" r=".46"/>
<circle cx="222.2" cy="55.9" r=".46"/>
<circle cx="232.4" cy="41.9" r=".46"/>
<circle cx="232.4" cy="47" r=".46"/>
<circle cx="232.4" cy="44.5" r=".46"/>
<circle cx="232.4" cy="58.4" r=".46"/>
<circle cx="232.4" cy="55.9" r=".46"/>
<circle cx="40.6" cy="74.9" r=".46"/>
<circle cx="44.4" cy="74.9" r=".46"/>
<circle cx="44.4" cy="64.8" r=".46"/>
<circle cx="58.4" cy="64.8" r=".46"/>
<circle cx="58.4" cy="74.9" r=".46"/>
<circle cx="96.5" cy="69.9" r=".46"/>
<circle cx="222.2" cy="61" r=".46"/>
<circle cx="222.2" cy="63.5" r=".46"/>
<circle cx="222.2" cy="72.4" r=".46"/>
<circle cx="222.2" cy="77.5" r=".46"/>
<circle cx="222.2" cy="74.9" r=".46"/>
<circle cx="232.4" cy="74.9" r=".46"/>
<circle cx="232.4" cy="77.5" r=".46"/>
<circle cx="232.4" cy="63.5" r=".46"/>
<circle cx="232.4" cy="72.4" r=".46"/>
<circle cx="232.4" cy="61" r=".46"/>
<circle cx="50.8" cy="96.5" r=".46"/>
<circle cx="194.3" cy="113" r=".46"/>
<circle cx="130.8" cy="125.7" r=".46"/>
<circle cx="130.8" cy="123.2" r=".46"/>
<circle cx="166.4" cy="129.5" r=".46"/>
<circle cx="53.3" cy="148.6" r=".46"/>
<circle cx="207" cy="148.6" r=".46"/>
<circle cx="242.6" cy="148.6" r=".46"/>
<circle cx="27.9" cy="177.8" r=".46"/>
<circle cx="68.6" cy="171.5" r=".46"/>
<circle cx="87.6" cy="171.5" r=".46"/>
<circle cx="34.3" cy="182.9" r=".46"/>
<circle cx="34.3" cy="180.3" r=".46"/>
<circle cx="38.1" cy="185.4" r=".46"/>
<circle cx="77.5" cy="185.4" r=".46"/>
<circle cx="87.6" cy="185.4" r=".46"/>
</g>
<path d="M85.6 24.9h4.1M85.6 23.4h4.1M127.5 24.9h4.1M127.5 23.4h4.1M104.6 56.6h4.1M104.6 55.1h4.1M42.4 70.6h4.1M42.4 69.1h4.1M114.8 104.9h4.1M114.8 103.4h4.1" fill="none" stroke="#000" stroke-width=".51"/>
<g fill="#000" stroke="#000" stroke-width=".25">
<circle cx="50.8" cy="178.8" r=".36"/>
<circle cx="52.5" cy="178.4" r=".36"/>
<circle cx="50.5" cy="184" r=".36"/>
</g>
<g font-size="7.1">
<text x="240" y="35.3">Digital</text>
<text x="86.4" y="41.7">Versatile</text>
<text x="122.9" y="41.7">Pwr Supply</text>
<text x="40.6" y="53.1">DCC Sig</text>
<text x="75" y="53.1">Pickoff</text>
<text x="241.3" y="68.3">Analog</text>
<text x="120.6" y="88.7">MP3 Sound</text>
<text x="242.6" y="93.7">I2C</text>
<text x="63.5" y="98.8">Arduino</text>
<text x="215.9" y="171.2">NeoPixel</text>
</g>
<g font-size="4.6">
<text x="55.9" y="200.4">RS-485</text>
<text x="78.5" y="200.4">Comms</text>
</g>
<g font-size="2.8">
<text x="160.4" y="196.8">Title:</text>
<text x="170.1" y="196.8">MaxDuino</text>
<text x="186.5" y="196.8">using</text>
<text x="196.8" y="196.8">Arduino</text>
<text x="210.3" y="196.8">R3</text>
</g>
<g font-size="2.1">
<text x="160.4" y="177.9">Digital</text>
<text x="160.4" y="174.9">Analog</text>
<text x="169" y="177.9">Pin</text>
<text x="169.2" y="174.9">Pin</text>
<text x="173.9" y="177.9">headers</text>
<text x="174.1" y="174.9">headers</text>
<text x="183.9" y="177.9">(D3,</text>
<text x="184.2" y="174.9">(A0,</text>
<text x="189.9" y="177.9">D4</text>
<text x="189.9" y="174.9">A1,</text>
<text x="194.1" y="177.9">+NeoPixel,</text>
<text x="194.6" y="174.9">A2,</text>
<text x="199.3" y="174.9">A3,</text>
<text x="204.1" y="174.9">A6,</text>
<text x="207.7" y="177.9">D6,</text>
<text x="208.8" y="174.9">A7)</text>
<text x="212.6" y="177.9">D7,</text>
<text x="217.6" y="177.9">D8,</text>
<text x="222.5" y="177.9">D9,</text>
<text x="227.5" y="177.9">D13)</text>
<text x="160.4" y="183.9">RS485</text>
<text x="160.4" y="180.9">DFRobot</text>
<text x="168.9" y="183.9">(D0,</text>
<text x="170.9" y="180.9">MP3</text>
<text x="174.9" y="183.9">D1,</text>
<text x="176.9" y="180.9">PLayer</text>
<text x="179.8" y="183.9">D2,</text>
<text x="184.7" y="183.9">D5)</text>
<text x="188.2" y="180.9">(D10,</text>
<text x="190" y="183.9">/</text>
<text x="192.8" y="183.9">I2C</text>
<text x="195.6" y="180.9">D11,</text>
<text x="197.8" y="183.9">(A4,</text>
<text x="201.9" y="180.9">D12)</text>
<text x="203.5" y="183.9">A5)</text>
<text x="211.4" y="183.9">DCC (D3)</text>
<text x="223.4" y="183.9">Comms</text>
<text x="160.4" y="189.9">Sheet:</text>
<text x="160.4" y="187.1">R1.6</text>
<text x="167.2" y="187.1">=</text>
<text x="172.6" y="187.1">VReg</text>
<text x="179.7" y="187.1">spacing,</text>
<text x="190.8" y="187.1">Stencil,</text>
<text x="201" y="187.1">MP3</text>
<text x="207.4" y="187.1">preamp</text>
<text x="217.4" y="187.1">outputs</text>
<text x="160.4" y="192.6">File:</text>
<text x="166.5" y="192.6">MaxDuino_R1.6.kicad_sch</text>
<text x="160.4" y="202.8">KiCad</text>
<text x="160.4" y="200">Size:</text>
<text x="167.1" y="200">A</text>
<text x="168.1" y="202.8">E.D.A.</text>
<text x="177" y="202.8">kicad</text>
<text x="182.4" y="200">Date:</text>
<text x="184.2" y="202.8">7.0.6</text>
<text x="189.4" y="200">2023-12-20</text>
<text x="245.4" y="200.2">Rev:</text>
<text x="245.4" y="202.8">Id:</text>
<text x="249.5" y="202.8">1/1</text>
<text x="251.8" y="200.2">1.6</text>
</g>
<g font-size="1.8">
<text x="35" y="11.9">1</text>
<text x="85" y="11.9">2</text>
<text x="135" y="11.9">3</text>
<text x="185" y="11.9">4</text>
<text x="235" y="11.9">5</text>
<text x="60.3" y="17.4">D11</text>
<text x="71.3" y="14.9">Vext</text>
<text x="82.8" y="16.1">PWR_FLAG</text>
<text x="100" y="16.4" transform="rotate(-90 100 16.4)">Vin</text>
<text x="111.7" y="16.1">U1</text>
<text x="116.3" y="16.1">L7805</text>
<text x="182.1" y="16.1">+5V</text>
<text x="220.2" y="14.8">+5V</text>
<text x="229.9" y="14.8">GND</text>
<text x="14.8" y="18.6">15V</text>
<text x="19.5" y="18.6">AC/DC</text>
<text x="22.4" y="22.5">DCC_in2</text>
<text x="26.9" y="18.6">or</text>
<text x="30" y="18.6">DCC</text>
<text x="30.6" y="23.7">J1</text>
<text x="46.9" y="18.6">D2</text>
<text x="78.7" y="22.5">C1</text>
<text x="91.4" y="22.5">C2</text>
<text x="101.7" y="23.7">J3</text>
<text x="104.1" y="23.9">2</text>
<text x="109.8" y="18.8">1</text>
<text x="112" y="19.9">IN</text>
<text x="117.7" y="23.9" transform="rotate(-90 117.7 23.9)">GND</text>
<text x="117.8" y="19.9">OUT</text>
<text x="122.5" y="18.8">3</text>
<text x="133.4" y="22.5">C3</text>
<text x="147.3" y="22.5">C4</text>
<text x="161.3" y="22.5">R1</text>
<text x="170.1" y="18.8">1</text>
<text x="170.1" y="21.3">2</text>
<text x="176.5" y="19.9">J7</text>
<text x="176.5" y="22.5">5V</text>
<text x="180" y="22.5">DC</text>
<text x="196.4" y="22.5">DCC_Sig</text>
<text x="212" y="23.9">3</text>
<text x="212" y="21.3">4</text>
<text x="213.4" y="19.9">J4-1</text>
<text x="223.4" y="23.9">3</text>
<text x="223.4" y="21.3">4</text>
<text x="224.8" y="19.9">J4-2</text>
<text x="233.6" y="23.9">3</text>
<text x="233.6" y="21.3">4</text>
<text x="235" y="19.9">J4-3</text>
<text x="34.2" y="27.7">1</text>
<text x="34.2" y="25.1">2</text>
<text x="42.8" y="26.7" transform="rotate(-90 42.8 26.7)">D1</text>
<text x="55.5" y="26.7" transform="rotate(-90 55.5 26.7)">D4</text>
<text x="61.8" y="26.7" transform="rotate(-90 61.8 26.7)">D5</text>
<text x="64.4" y="26.7" transform="rotate(-90 64.4 26.7)">D7</text>
<text x="78.7" y="25">220uF</text>
<text x="91.4" y="25">100nF</text>
<text x="97" y="27.6">VIN2</text>
<text x="104.1" y="26.4">1</text>
<text x="116.6" y="26.1" transform="rotate(-90 116.6 26.1)">2</text>
<text x="133.4" y="25">100nF</text>
<text x="147.3" y="25">220uF</text>
<text x="161.3" y="25">6.8K</text>
<text x="195.9" y="27.6">D6-PWM</text>
<text x="196.8" y="25.1">D4-Hdr</text>
<text x="212" y="29">1</text>
<text x="212" y="26.4">2</text>
<text x="215.9" y="26.3">I/O</text>
<text x="223.4" y="29">1</text>
<text x="223.4" y="26.4">2</text>
<text x="227.3" y="26.3">+5</text>
<text x="233.6" y="29">1</text>
<text x="233.6" y="26.4">2</text>
<text x="237.5" y="26.3">GND</text>
<text x="10.3" y="35.9">A</text>
<text x="22.4" y="32.7">DCC_in1</text>
<text x="46.9" y="32.6">D3</text>
<text x="60.9" y="32.6">D6</text>
<text x="102.2" y="30.1">Vin_EN</text>
<text x="162.6" y="31.7">D8</text>
<text x="162.6" y="34.2">PWR</text>
<text x="201.6" y="30.2">D7</text>
<text x="267.7" y="35.9">A</text>
<text x="39.6" y="39">PWR_FLAG</text>
<text x="50" y="40.2">GND</text>
<text x="201.6" y="40.3">D8</text>
<text x="212" y="41.7">3</text>
<text x="212" y="39.1">4</text>
<text x="214.6" y="37.7">J5-1</text>
<text x="223.4" y="41.7">3</text>
<text x="223.4" y="39.1">4</text>
<text x="226.1" y="37.7">J5-2</text>
<text x="233.6" y="41.7">3</text>
<text x="233.6" y="39.1">4</text>
<text x="236.2" y="37.7">J5-3</text>
<text x="195.9" y="42.9">D9-PWM</text>
<text x="200.4" y="45.4">D13</text>
<text x="212" y="46.7">1</text>
<text x="212" y="44.2">2</text>
<text x="215.9" y="44">I/O</text>
<text x="223.4" y="46.7">1</text>
<text x="223.4" y="44.2">2</text>
<text x="227.3" y="44">+5</text>
<text x="233.6" y="46.7">1</text>
<text x="233.6" y="44.2">2</text>
<text x="237.5" y="44">GND</text>
<text x="31.7" y="53.6">Isolation</text>
<text x="102.1" y="52.9">+5V</text>
<text x="22.4" y="55.6">DCC_in2</text>
<text x="31.7" y="55.6">X</text>
<text x="47" y="58">R2</text>
<text x="85.6" y="56.7">+5V</text>
<text x="108" y="54.2">C8</text>
<text x="108" y="59.3">100nF</text>
<text x="201.8" y="56.8">A0</text>
<text x="201.8" y="59.4">A1</text>
<text x="212" y="58.2">3</text>
<text x="212" y="55.6">4</text>
<text x="214.6" y="54.2">J6-1</text>
<text x="223.4" y="58.2">3</text>
<text x="223.4" y="55.6">4</text>
<text x="226.1" y="54.2">J6-2</text>
<text x="233.6" y="58.2">3</text>
<text x="233.6" y="55.6">4</text>
<text x="236.2" y="54.2">J6-3</text>
<text x="27.6" y="63.1">DCC Signal</text>
<text x="32.9" y="64.5">1</text>
<text x="47" y="60.6">2K2</text>
<text x="94.8" y="62.2" transform="rotate(-90 94.8 62.2)">470R</text>
<text x="102.1" y="61.8">GND</text>
<text x="201.8" y="61.9">A2</text>
<text x="201.8" y="64.5">A3</text>
<text x="212" y="63.2">1</text>
<text x="212" y="60.7">2</text>
<text x="215.9" y="60.6">I/O</text>
<text x="223.4" y="63.2">1</text>
<text x="223.4" y="60.7">2</text>
<text x="227.3" y="60.6">+5</text>
<text x="233.6" y="63.2">1</text>
<text x="233.6" y="60.7">2</text>
<text x="237.5" y="60.6">GND</text>
<text x="32.9" y="67.1">2</text>
<text x="34.4" y="69.4">J2</text>
<text x="44.5" y="68.2">C5</text>
<text x="52.1" y="72">1N914</text>
<text x="54.6" y="69.4">D9</text>
<text x="62.8" y="71.8">2</text>
<text x="75.5" y="71.8">6</text>
<text x="75.5" y="69.3">7</text>
<text x="75.5" y="66.8">8</text>
<text x="94.8" y="66.1" transform="rotate(-90 94.8 66.1)">R4</text>
<text x="100.5" y="70.8">DCC_Sig</text>
<text x="214.6" y="70.7">J7-1</text>
<text x="226.1" y="70.7">J7-2</text>
<text x="236.2" y="70.7">J7-3</text>
<text x="22.4" y="75.9">DCC_in1</text>
<text x="31.7" y="73.9">Isolation</text>
<text x="31.7" y="76">X</text>
<text x="44.5" y="73.3">.001uF</text>
<text x="62.8" y="76.9">3</text>
<text x="75.5" y="76.9">5</text>
<text x="201.8" y="75.9">A6</text>
<text x="201.8" y="73.3">A7</text>
<text x="212" y="77.2">2</text>
<text x="212" y="74.7">3</text>
<text x="212" y="72.1">4</text>
<text x="215.9" y="77.1">I/O</text>
<text x="223.4" y="77.2">2</text>
<text x="223.4" y="74.7">3</text>
<text x="223.4" y="72.1">4</text>
<text x="227.3" y="77.1">+5</text>
<text x="233.6" y="77.2">2</text>
<text x="233.6" y="74.7">3</text>
<text x="233.6" y="72.1">4</text>
<text x="237.5" y="77.1">GND</text>
<text x="67.9" y="82.1">6N137</text>
<text x="68.5" y="79.6">U2</text>
<text x="80.5" y="83.4">GND</text>
<text x="190.9" y="81">A4</text>
<text x="191" y="78.4">A5</text>
<text x="194.4" y="81">/</text>
<text x="194.5" y="78.4">/</text>
<text x="196.9" y="81">I2C</text>
<text x="197" y="78.4">I2C</text>
<text x="201.1" y="81">SDA</text>
<text x="201.2" y="78.4">SCL</text>
<text x="212" y="79.8">1</text>
<text x="223.4" y="79.8">1</text>
<text x="233.6" y="79.8">1</text>
<text x="10.3" y="85.9">B</text>
<text x="38.4" y="88.5">PWR_FLAG</text>
<text x="56.4" y="88.5">+5V</text>
<text x="226.6" y="86">GND</text>
<text x="231.1" y="89.9">3</text>
<text x="231.1" y="87.4">4</text>
<text x="267.7" y="85.9">B</text>
<text x="51.8" y="93.8" transform="rotate(-90 51.8 93.8)">VIN2</text>
<text x="144.7" y="93.6">DFRobot</text>
<text x="149.8" y="91">U4</text>
<text x="153.7" y="93.6">MP3</text>
<text x="164.3" y="93.6">+5V</text>
<text x="211.3" y="93.7">A5</text>
<text x="214.8" y="93.7">/</text>
<text x="217.3" y="93.7">I2C</text>
<text x="217.7" y="91">+5V</text>
<text x="221.5" y="93.7">SCL</text>
<text x="231.1" y="95">1</text>
<text x="231.1" y="92.5">2</text>
<text x="236.2" y="91">J8</text>
<text x="236.2" y="93.6">I2C</text>
<text x="50.5" y="100.4" transform="rotate(-90 50.5 100.4)">30</text>
<text x="55.6" y="100.4" transform="rotate(-90 55.6 100.4)">17</text>
<text x="58.2" y="100.4" transform="rotate(-90 58.2 100.4)">27</text>
<text x="114.8" y="96.1">+5V</text>
<text x="172.6" y="101.3">3</text>
<text x="211.2" y="96.2">A4</text>
<text x="214.7" y="96.2">/</text>
<text x="217.2" y="96.2">I2C</text>
<text x="221.5" y="96.2">SDA</text>
<text x="41.2" y="107.7">2</text>
<text x="51.7" y="104.1" transform="rotate(-90 51.7 104.1)">VIN</text>
<text x="56.7" y="104.5" transform="rotate(-90 56.7 104.5)">3V3</text>
<text x="59.3" y="104.9" transform="rotate(-90 59.3 104.9)">+5V</text>
<text x="63.5" y="107.7">28</text>
<text x="120.7" y="102.5">C6</text>
<text x="120.7" y="105">100nF</text>
<text x="130.6" y="103.8">D12</text>
<text x="170.7" y="106.3">GND</text>
<text x="172.6" y="106.4">1</text>
<text x="172.6" y="103.9">2</text>
<text x="177.8" y="103.7">J6</text>
<text x="177.8" y="106.3">Audio</text>
<text x="195.7" y="105.1">D11</text>
<text x="26.5" y="108.9">D0/Rx</text>
<text x="26.8" y="114">D2</text>
<text x="26.9" y="111.4">D1/Tx</text>
<text x="30.4" y="114">DE</text>
<text x="41.2" y="110.2">1</text>
<text x="41.2" y="112.8">5</text>
<text x="43.7" y="111.4">D1/TX</text>
<text x="43.7" y="108.8">D0/RX</text>
<text x="43.7" y="113.9">D2</text>
<text x="57" y="108.8">~{RESET}</text>
<text x="57" y="111.4">~{RESET}</text>
<text x="64.1" y="110.2">3</text>
<text x="114.8" y="113.9">GND</text>
<text x="185.6" y="111.4">D10</text>
<text x="196.9" y="108.8">R5</text>
<text x="196.9" y="111.4">680R</text>
<text x="24.9" y="116.5">DCC_Sig</text>
<text x="30.2" y="119.1">D4</text>
<text x="41.2" y="115.3">6</text>
<text x="41.2" y="117.9">7</text>
<text x="43.7" y="116.4">D3</text>
<text x="43.7" y="119">D4</text>
<text x="58.2" y="119">AREF</text>
<text x="63.5" y="117.9">18</text>
<text x="196.9" y="116.4">R6</text>
<text x="196.9" y="119">1K</text>
<text x="24.4" y="124.1">D6-PWM</text>
<text x="26.8" y="121.6">D5</text>
<text x="30.4" y="121.6">RE</text>
<text x="40.6" y="125.5">10</text>
<text x="41.2" y="120.4">8</text>
<text x="41.2" y="122.9">9</text>
<text x="43.7" y="121.5">D5</text>
<text x="43.7" y="124.1">D6</text>
<text x="60.5" y="124.1">A0</text>
<text x="63.5" y="122.9">19</text>
<text x="63.5" y="125.5">20</text>
<text x="71.3" y="124.1">A0</text>
<text x="115.5" y="122.9">1</text>
<text x="115.5" y="125.5">2</text>
<text x="125.7" y="122.9">1</text>
<text x="125.7" y="125.5">2</text>
<text x="196.1" y="122.8">GND</text>
<text x="218.4" y="123.4">R14</text>
<text x="218.4" y="125.5">(If</text>
<text x="221.8" y="125.5">Neopixel</text>
<text x="223.3" y="123.4">=</text>
<text x="226" y="123.4">Neopixel</text>
<text x="231.1" y="125.5">not</text>
<text x="235.3" y="125.5">installed)</text>
<text x="235.3" y="123.4">Bypass</text>
<text x="243.1" y="123.4">Shorting</text>
<text x="252.2" y="123.4">Pads</text>
<text x="24.4" y="131.8">D9-PWM</text>
<text x="30.2" y="129.2">D8</text>
<text x="30.2" y="126.7">D7</text>
<text x="40.6" y="128">11</text>
<text x="40.6" y="130.6">12</text>
<text x="43.7" y="126.6">D7</text>
<text x="43.7" y="129.1">D8</text>
<text x="43.7" y="131.7">D9</text>
<text x="60.5" y="126.6">A1</text>
<text x="60.5" y="129.1">A2</text>
<text x="60.5" y="131.7">A3</text>
<text x="63.5" y="128">21</text>
<text x="63.5" y="130.6">22</text>
<text x="71.3" y="126.7">A1</text>
<text x="71.3" y="129.2">A2</text>
<text x="71.3" y="131.8">A3</text>
<text x="110.4" y="129.1">SPKR</text>
<text x="111.8" y="131.7">J5</text>
<text x="120.6" y="129.1">SPKR</text>
<text x="122" y="131.7">J4</text>
<text x="168.1" y="131.7">GND</text>
<text x="226" y="129.1">0R</text>
<text x="226.7" y="131.7">R14</text>
<text x="231.1" y="129.3">NPX_BYP</text>
<text x="10.3" y="135.9">C</text>
<text x="29" y="134.3">D10</text>
<text x="29" y="136.8">D11</text>
<text x="40.6" y="133.1">13</text>
<text x="40.6" y="135.6">14</text>
<text x="43.7" y="134.2">D10</text>
<text x="43.7" y="136.8">D11</text>
<text x="60.5" y="134.2">A4</text>
<text x="60.5" y="136.8">A5</text>
<text x="63.5" y="133.1">23</text>
<text x="63.5" y="135.6">24</text>
<text x="71.3" y="134.3">A4</text>
<text x="71.3" y="136.8">A5</text>
<text x="74.7" y="134.3">/</text>
<text x="74.7" y="136.8">/</text>
<text x="77.2" y="134.3">I2C</text>
<text x="77.2" y="136.8">I2C</text>
<text x="81.5" y="134.3">SDA</text>
<text x="81.5" y="136.8">SCL</text>
<text x="229.1" y="135.5">+5V</text>
<text x="267.7" y="135.9">C</text>
<text x="29" y="139.4">D12</text>
<text x="29" y="141.9">D13</text>
<text x="40.6" y="138.2">15</text>
<text x="40.6" y="140.7">16</text>
<text x="43.7" y="139.3">D12</text>
<text x="43.7" y="141.8">D13</text>
<text x="60.5" y="139.3">A6</text>
<text x="60.5" y="141.8">A7</text>
<text x="63.5" y="138.2">25</text>
<text x="63.5" y="140.7">26</text>
<text x="71.3" y="139.4">A6</text>
<text x="71.3" y="141.9">A7</text>
<text x="142.7" y="141.8">GND</text>
<text x="230.9" y="142.9" transform="rotate(-90 230.9 142.9)">3</text>
<text x="30.5" y="146.9">A1</text>
<text x="30.5" y="149.5">Arduino_Nano_v3.x</text>
<text x="53.1" y="148" transform="rotate(-90 53.1 148)">4</text>
<text x="54.2" y="145.5" transform="rotate(-90 54.2 145.5)">GND</text>
<text x="55.6" y="148.6" transform="rotate(-90 55.6 148.6)">29</text>
<text x="56.7" y="145.5" transform="rotate(-90 56.7 145.5)">GND</text>
<text x="121.4" y="149.5">Vext</text>
<text x="130.1" y="148.3">1</text>
<text x="139.4" y="146.2" transform="rotate(-90 139.4 146.2)">SH</text>
<text x="143.5" y="145.6">J9</text>
<text x="201.6" y="149.5">D4</text>
<text x="213" y="146" transform="rotate(-90 213 146)">R13</text>
<text x="215.5" y="146" transform="rotate(-90 215.5 146)">330R</text>
<text x="224.1" y="148.3">2</text>
<text x="226.3" y="149.5">DIN</text>
<text x="232" y="147.6" transform="rotate(-90 232 147.6)">VDD</text>
<text x="233.2" y="149.5">DO</text>
<text x="236.8" y="148.3">4</text>
<text x="245.7" y="145.1">D10</text>
<text x="249.1" y="149.5">D4-Hdr</text>
<text x="55.1" y="153.3">GND</text>
<text x="112.3" y="152">GND</text>
<text x="121.4" y="154.6">Vext</text>
<text x="130.1" y="150.9">2</text>
<text x="130.1" y="153.4">3</text>
<text x="130.1" y="156">4</text>
<text x="230.9" y="155.6" transform="rotate(-90 230.9 155.6)">1</text>
<text x="232" y="153.4" transform="rotate(-90 232 153.4)">VSS</text>
<text x="25.9" y="158.3">+5V</text>
<text x="32.3" y="158.3">+5V</text>
<text x="38.6" y="158.3">+5V</text>
<text x="116.4" y="159.7">RS485-B</text>
<text x="116.6" y="157.2">RS485-A</text>
<text x="130.1" y="158.5">5</text>
<text x="130.1" y="161">6</text>
<text x="234" y="157.1">Inolux_IN-PI554FCH</text>
<text x="29.2" y="164.7">R10</text>
<text x="29.2" y="167.2">10K</text>
<text x="35.6" y="164.7">R11</text>
<text x="35.6" y="167.2">10K</text>
<text x="41.9" y="164.7">R12</text>
<text x="41.9" y="167.2">10K</text>
<text x="48.8" y="163.4">+5V</text>
<text x="53" y="166">U3</text>
<text x="112.3" y="162.2">GND</text>
<text x="130.1" y="163.6">7</text>
<text x="130.1" y="166.1">8</text>
<text x="133.4" y="167.2">RS-485</text>
<text x="229.6" y="163.4">GND</text>
<text x="50.5" y="169.6" transform="rotate(-90 50.5 169.6)">8</text>
<text x="53" y="168.5">MAX485E</text>
<text x="95.4" y="172.4">RS485-B</text>
<text x="142.7" y="173.6">GND</text>
<text x="16.4" y="178.8">D0/Rx</text>
<text x="41.2" y="177.5">1</text>
<text x="43.7" y="178.7">RO</text>
<text x="51.7" y="174.5" transform="rotate(-90 51.7 174.5)">VCC</text>
<text x="56.4" y="178.7">B</text>
<text x="59" y="177.5">7</text>
<text x="71.1" y="177.4">R9</text>
<text x="71.1" y="179.9">20K</text>
<text x="78" y="174.9">+5V</text>
<text x="78.7" y="177.4">R8</text>
<text x="78.7" y="179.9">20K</text>
<text x="88.9" y="177.4">R7</text>
<text x="88.9" y="179.9">120R</text>
<text x="139.4" y="177.9" transform="rotate(-90 139.4 177.9)">SH</text>
<text x="143.5" y="177.4">J10</text>
<text x="10.3" y="185.9">D</text>
<text x="16.6" y="181.3">D5</text>
<text x="16.6" y="183.8">D2</text>
<text x="20.3" y="181.3">RE</text>
<text x="20.3" y="183.8">DE</text>
<text x="41.2" y="180.1">2</text>
<text x="41.2" y="182.6">3</text>
<text x="41.2" y="185.2">4</text>
<text x="43.7" y="181.2">~{RE}</text>
<text x="43.7" y="183.7">DE</text>
<text x="59" y="185.2">6</text>
<text x="70.4" y="183.7">GND</text>
<text x="88.8" y="185.2">1</text>
<text x="88.8" y="182.6">2</text>
<text x="112.3" y="183.7">GND</text>
<text x="121.4" y="181.3">Vext</text>
<text x="130.1" y="180.1">1</text>
<text x="130.1" y="182.6">2</text>
<text x="130.1" y="185.2">3</text>
<text x="267.7" y="185.9">D</text>
<text x="16.7" y="186.4">D1/Tx</text>
<text x="35.6" y="191.4">R3</text>
<text x="43.7" y="186.3">DI</text>
<text x="56.6" y="186.3">A</text>
<text x="90.9" y="191.4">EOL</text>
<text x="90.9" y="188.8">JR1</text>
<text x="95.4" y="186.4">RS485-A</text>
<text x="116.4" y="191.5">RS485-B</text>
<text x="116.6" y="188.9">RS485-A</text>
<text x="121.4" y="186.4">Vext</text>
<text x="130.1" y="187.7">4</text>
<text x="130.1" y="190.2">5</text>
<text x="35.6" y="193.9">10K</text>
<text x="50.5" y="195" transform="rotate(-90 50.5 195)">5</text>
<text x="51.7" y="192.5" transform="rotate(-90 51.7 192.5)">GND</text>
<text x="112.3" y="193.9">GND</text>
<text x="130.1" y="192.8">6</text>
<text x="130.1" y="195.3">7</text>
<text x="130.1" y="197.9">8</text>
<text x="32.3" y="201.5">GND</text>
<text x="48.8" y="201.5">GND</text>
<text x="133.4" y="199">RS-485</text>
<text x="35" y="205.8">1</text>
<text x="85" y="205.8">2</text>
<text x="135" y="205.8">3</text>
<text x="185" y="205.8">4</text>
<text x="235" y="205.8">5</text>
</g>
<g font-size="1.4">
<text x="157.1" y="98.5">VCC</text>
<text x="163.2" y="97.5">1</text>
<text x="137.3" y="107.7">14</text>
<text x="137.3" y="102.6">16</text>
<text x="142" y="103.6">BUSY</text>
<text x="155.3" y="103.6">DAC_R</text>
<text x="155.5" y="106.1">DAC_L</text>
<text x="163.2" y="102.6">4</text>
<text x="163.2" y="105.2">5</text>
<text x="137.3" y="110.2">15</text>
<text x="142" y="108.7">USB+</text>
<text x="142" y="111.2">USB-</text>
<text x="158" y="113.8">RX</text>
<text x="158.3" y="111.2">TX</text>
<text x="163.2" y="112.8">2</text>
<text x="163.2" y="110.2">3</text>
<text x="137.3" y="115.3">12</text>
<text x="137.3" y="117.9">13</text>
<text x="142" y="116.3">ADKEY1</text>
<text x="142" y="118.8">ADKEY2</text>
<text x="157.5" y="118.8">IO1</text>
<text x="163.2" y="117.9">9</text>
<text x="137.8" y="122.9">6</text>
<text x="137.8" y="125.5">8</text>
<text x="142" y="123.9">SPK1</text>
<text x="157.5" y="121.4">IO2</text>
<text x="162.7" y="120.4">11</text>
<text x="163.2" y="125.5">7</text>
<text x="142" y="126.5">SPK2</text>
<text x="156.9" y="130.3">GND</text>
<text x="156.9" y="126.5">GND</text>
<text x="162.7" y="129.3">10</text>
</g>
<text font-size="1.1" x="232.1" y="153.4">RGB</text>
<g font-size=".9">
<text x="75.2" y="64.5">VCC</text>
<text x="63.1" y="69.6">A</text>
<text x="75.5" y="67.1">EN</text>
<text x="75.5" y="69.6">VO</text>
<text x="63.1" y="74.7">C</text>
<text x="75.1" y="74.7">GND</text>
</g>
</svg>
